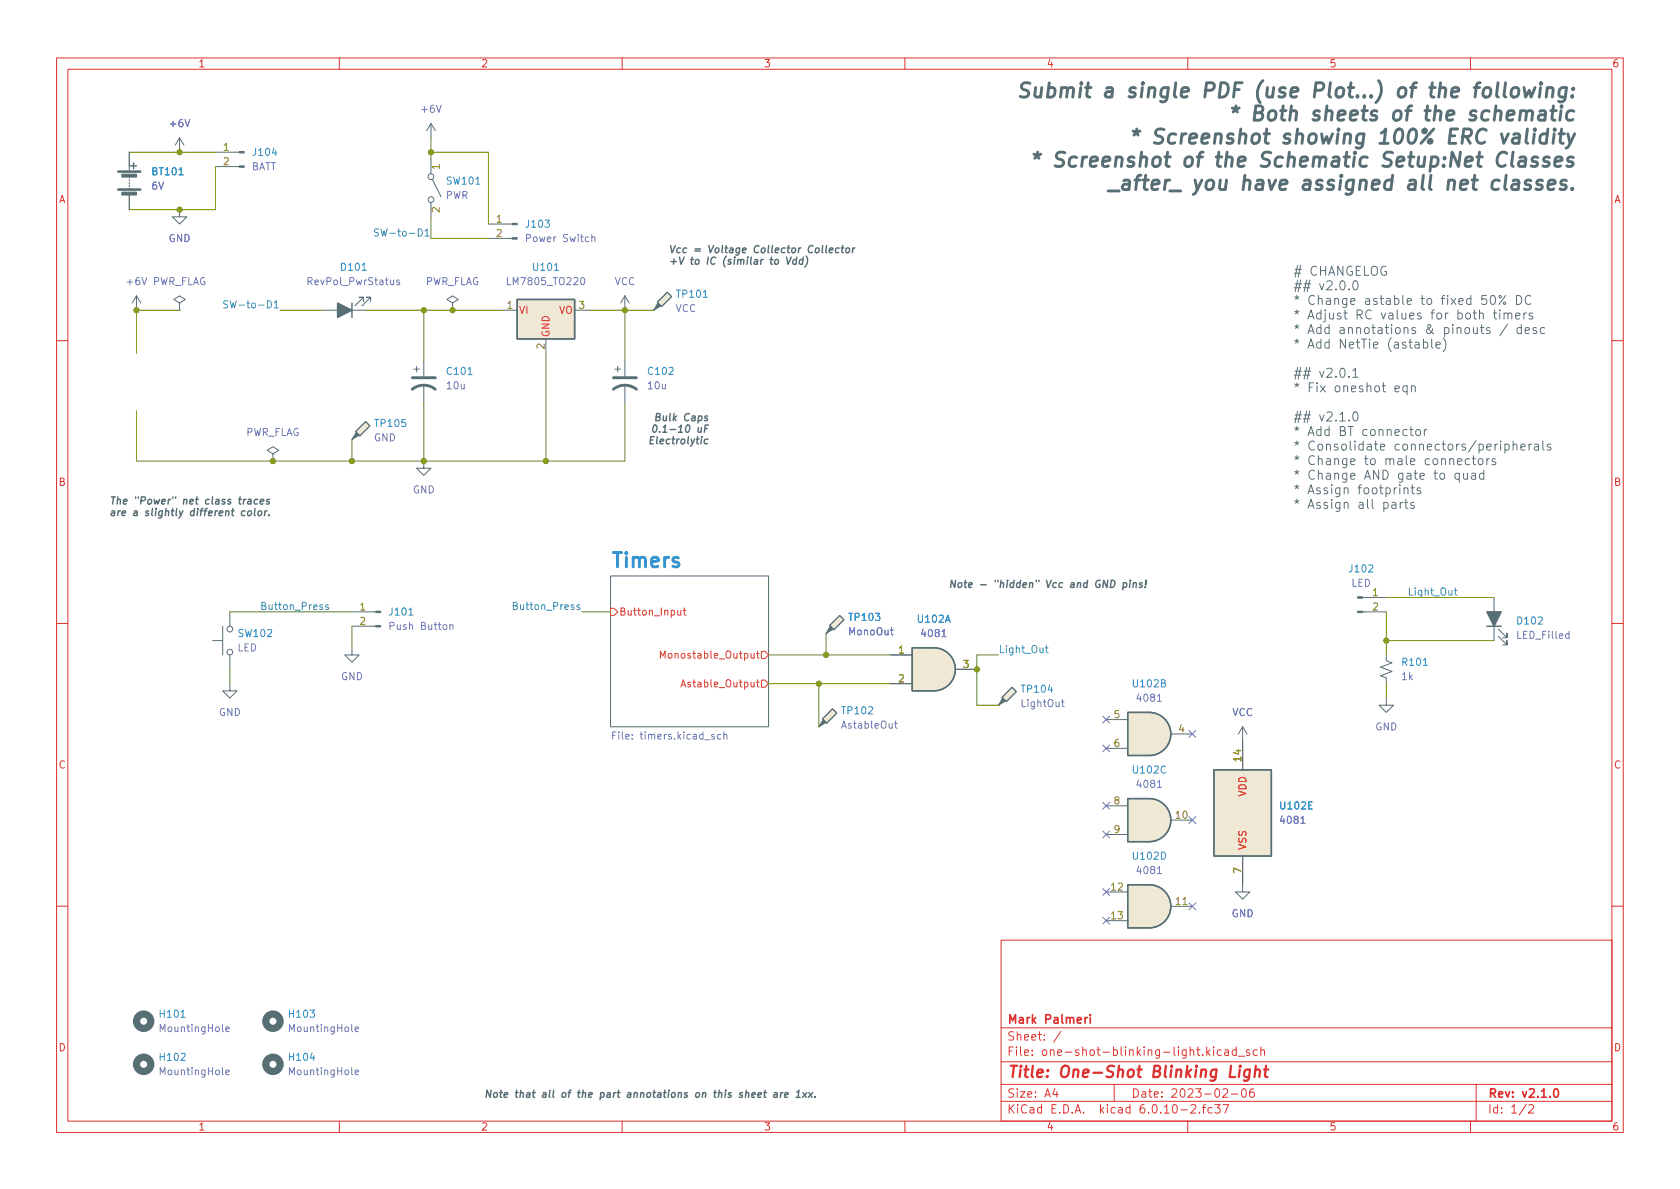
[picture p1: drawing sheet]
<svg xmlns="http://www.w3.org/2000/svg" width="297mm" height="210mm" viewBox="0 0 297 210" stroke-linecap="round" stroke-linejoin="round" font-family="sans-serif">
<g fill="none" stroke="#dc322f" stroke-width=".18">
<path d="M10 10.2h277v190.1h-277zM12 12.2h273v186.1h-273zM60 10.2v2M110 10.2v2M160 10.2v2M210 10.2v2M260 10.2v2M10 60.2h2M285 60.2h2M10 110.2h2M285 110.2h2M10 160.2h2"/>
<path d="M177 166.3h108v32h-108zM285 160.2h2M60 198.3v2M110 198.3v2M160 198.3v2M177 194.8h108M177 191.8h108M177 187.8h108M177 181.8h108M186.5 192.5l-.4 1h1M186.9 193v1M187.6 182.4l-1.3 1.9"/>
<path d="M197 191.8v3M208.8 196.3h1.1M210 198.3v2M210.6 195.5l.5-.2 .3 .2v.3l-.9 1h.9M212.1 196.7v.1M212.6 195.8h.5M213.1 195.3l-.3 .2v1.3M213.5 186.1l.4 .5M213.9 185.6l-.5 .6M214.3 195.9l-.4-.1-.3 .3v.4l.1 .3h.6M214.6 185.1v.2M214.6 185.6v1"/>
<path d="M214.8 195.3h.9l-.5 .6 .4 .1v.7l-.2 .1h-.4l-.2-.1M215.9 185.7l-.4-.1-.3 .3v.4l.2 .3h.5M216.2 192.7l.6-.2 .2 .2 .1 .3-1 1h1M216.2 195.3h1l-.6 1.5M216.6 185.7h.5l.1 .9M217.2 186l-.5 .1a.29 .29 0 0 0-.2 .2 .29 .29 0 0 0 .2 .3h.5M217.7 193.5h1.2M218.6 185.7l-.5-.1-.2 .3v.4l.1 .3h.6M218.6 185.1v1.5M218.9 186.8h1.2M219.7 192.6l.2-.1a.81 .81 0 0 1 .5 .7 .81 .81 0 0 1-.3 .8h-.1a.81 .81 0 0 1-.6-.6 .81 .81 0 0 1 .3-.8zM220.9 185.7l-.3-.1-.2 .2v.3l.5 .1v.4h-.5"/>
<path d="M221.6 192.5a.59 .59 0 0 0-.7 .7v.5l.2 .3h.4l.2-.1 .1-.5-.2-.2-.4-.1-.3 .3M222.3 185.7l-.4-.1-.3 .3v.4l.1 .3h.6M222.9 185.8l.2-.2 .4 .1 .1 .9M222.9 185.1v1.5M260 198.3v2M261 191.8v6.5M269.9 195.3l-1.3 1.9M270.3 195.5l.6-.2 .2 .2 .1 .3-1 1h1"/>
</g>
<path d="M191.8 179.9v1M192.3 179.9l-.3 .1-.2 .2M192.8 179.4v.2M192.8 179.9v1M274.9 192.6l.2-.1a.81 .81 0 0 1 .5 .7 .81 .81 0 0 1-.3 .8h-.1a.82 .82 0 0 1-.6-.6 .82 .82 0 0 1 .3-.8z" fill="none" stroke="#dc322f" stroke-width=".3"/>
<path d="M219.2 189.1l-.2 1.4M219.3 188.5l-.1 .1 .1 .1 .1-.1-.1-.1v.2M221 189.2a.66 .66 0 0 0-1 .3l-.1 .6 .2 .3 .2 .1 .6-.1M221 189.1l-.2 1.6a.6 .6 0 0 1-.9 .3M221.9 189.3a.49 .49 0 0 1 .9 .1l-.1 1.1M222 188.5l-.2 2M223.5 189.1h.8M223.9 188.5l-.3 1.7 .1 .2 .4 .1" fill="none" stroke="#dc322f" stroke-width=".4"/>
<path d="M107.9 101.8h28v26.7h-28z" fill="#fff" stroke="#fff" stroke-width=".18"/>
<g fill="none" stroke="#586e75" stroke-width=".18">
<path d="M22.9 26.9v3.3M22.9 31.2v.3M22.9 31.7v.3M22.9 32.3v.2M22.9 32.8v.2M22.9 33.3v.2M22.9 34.5v2.6M31.7 37.1v1.2h1.3l-1.3 1.3-1.2-1.3h1.2M31.7 24.4l-.7 1.2M31.7 24.4v2.5M31.7 24.4l.8 1.2M38.1 29.5h4.2"/>
<path d="M38.1 26.9h4.2M76.2 21.8v2.6M76.2 28.2v2.5M76.2 35.8v2.5M76.2 21.8l-.8 1.3M76.2 21.8l.8 1.3M76.5 31.7l1.5 3.1M86.4 39.6h4.2M24.1 52.3l-.7 1.3M24.1 52.3v2.6M24.1 52.3l.8 1.3M31.7 53.6l1.1-.6-1.1-.7-1 .7 1 .6v1.3"/>
<path d="M31.7 54.9h.1M57.1 54.9h7.7M64.3 53.3v-.7h-.8h.8l-1.6 1.5M65.5 53.3v-.7h-.7h.7l-1.5 1.5M80 53.6l1-.6-1-.7-1 .7 1 .6v1.3M80 54.9h.1M86.4 42.2h4.2M88.9 54.9h2.5M96.5 59.9v2.6M101.6 54.9h2.5M110.5 52.3v2.6M110.5 52.3l-.8 1.3"/>
<path d="M110.5 52.3l.8 1.3M115.6 54.9h.1M116.2 53.5l1.8-1.8 .7 .7-1.7 1.8zM238.5 51.1v.2M239.3 49.8l.4-.1a1 1 0 0 1 0 1.6 .86 .86 0 0 1-.4-1.5zM251.7 60v1.6M253.1 60v1.3l.3 .3M255.2 59.7a1.83 1.83 0 0 1 0 2.5M263.4 58l-.4-.1-.2 .3 .1 .2 .5 .1v.4h-.6M263.6 52.4l.3-.2a.86 .86 0 0 1 .4 1.5l-.3 .1a.86 .86 0 0 1-.4-1.4zM264 55.3h.6M264.3 54.8v1.4v.1l.3 .1"/>
<path d="M265.2 54.8v.2M265.2 55.3v1.1M265.9 55.5l.3-.2 .3 .1 .1 1M265.9 55.3v1.1M266.2 52.2l-1.2 1.6M266.5 57.3l-1.3 2.1M266.6 55.6l.2-.3 .4 .1 .1 1M268 55.9l.8-.2-.1-.3-.5-.1-.2 .3 .1 .7h.6M268.1 52.2a.81 .81 0 0 1 1 .8 .81 .81 0 0 1-1 .8zM269 58l-.5-.1-.3 .3v.5l.2 .2h.6M269 57.4v1.6M269.4 55.3v1.1"/>
<path d="M269.7 58.5l.7-.2v-.3l-.5-.1-.2 .3v.7h.7M269.9 55.3l-.3 .1-.2 .3M270.7 52.4a.64 .64 0 0 0-.8 0 .64 .64 0 0 0-.2 .8 .6 .6 0 0 0 .3 .6 .6 .6 0 0 0 .7-.1M271 55.4l-.4-.1-.2 .3v.2l.6 .2v.3h-.6M271.6 58l-.3-.1-.3 .3 .1 .2 .5 .1v.4h-.6M273.1 58l-.5-.1-.3 .3v.5l.2 .2h.6M62.2 77.7h.1M64.6 74.5l.8 .8-1.8 1.8-.7-.8zM73.2 65.3h1M73.7 64.8v1M74.9 63.7v2.8M74.9 68.1v3.3"/>
<path d="M108.7 65.3h1M109.2 64.8v1M110.5 63.7v2.8M110.5 68.1v3.3M238.5 66.6v.1M238.5 74.3v.1M239.2 65.6l.4-.5v1.6M239.2 66.7h.9M239.3 73l.3-.2a.86 .86 0 0 1 .4 1.5l-.3 .1a.86 .86 0 0 1-.4-1.4zM246.7 68.8l.7-.2-.1-.3-.4-.1-.2 .3v.7h.6M248.8 68.3l-.5-.1-.3 .3v.5l.2 .2h.6M248.8 76h-.5l-.3 .3v.4l.2 .2h.6"/>
<path d="M248.8 68.2v1.6M249.2 76h.7M249.5 75.4v1.4l.1 .1 .3 .1M249.6 68.4l.2-.2 .4 .1v1M249.6 68.2v1.1M250.5 76h.3l.4 .3v.4l-.4 .3-.3-.1-.2-.2v-.4zM251.7 60.6l.4-.1 .3 .3v.5l-.1 .2h-.6M251.8 76v1M252.3 76h-.3l-.2 .3M253.9 61l.8-.1-.1-.3-.5-.1-.2 .2 .1 .8h.6M266.1 78.6l.4-.1 .3 .3v.5l-.1 .2h-.6M266.1 78.5v1.6"/>
<path d="M267.5 78.7l.3-.2 .3 .1 .1 1M267.5 78v1.6M268.9 79.1l.8-.2-.1-.3-.5-.1-.2 .3 .1 .7h.6M270.4 78.5v1.1M270.8 78.5l-.3 .1-.1 .2M271.3 78.6h.7v1M272 78.9l-.5 .1a.31 .31 0 0 0-.2 .3 .31 .31 0 0 0 .2 .3l.5-.1M272.8 78v1.4l.2 .2M274.2 78.6l-.4-.1-.2 .3v.2l.6 .1v.4h-.6M48.3 80.3l1-.7-1-.6-1.1 .6 1.1 .7v1.2M48.3 81.5h.1M74.9 81.5v1.3h1.3l-1.3 1.3-1.2-1.3h1.2"/>
<path d="M246.1 88.9h.6l.1 1M246.8 89.2l-.5 .1a.31 .31 0 0 0-.3 .3 .31 .31 0 0 0 .3 .3l.5-.1M247.5 86.3v1M247.6 88.8v1.1M248 88.8l-.3 .1-.1 .2M248.3 86.4l.2-.1h.4v1M248.3 86.3v1M248.3 88.8h.6M248.6 88.3v1.4v.1l.3 .1M249.5 86.3h.6M249.7 85.7v1.4l.1 .1 .3 .1M250 88.9l-.4-.1-.2 .3 .1 .2 .5 .1v.4h-.6"/>
<path d="M251.2 86.3h-.4l-.3 .2 .1 .2 .6 .2v.3h-.7M257.7 81.6l.8-.1-.1-.3-.5-.1-.2 .2 .1 .8h.6M258 83.8l-.4-.1-.4 .3v.4l.2 .3h.6M258 83.7v1.6M258.8 83.7v1l.4 .1 .3-.2M259.5 83.7v1.1M259.8 81.2l-.4-.1-.3 .3v.5l.1 .2h.6M260.2 83.8h.6l.1 1M260.3 81.1h.6M260.5 80.6v1.3l.1 .2 .3 .1M260.9 84.1h-.5a.31 .31 0 0 0-.3 .3 .31 .31 0 0 0 .3 .4l.5-.1M261.4 81.3l.3-.2 .4 .2 .1 .6-.2 .2-.3 .1-.3-.2z"/>
<path d="M262.4 83.8l-.5-.1-.3 .3v.4l.1 .3h.7M262.4 83.2v1.6M262.9 81.1v1.1M263.3 81.1l-.3 .1-.1 .2M264.4 81.2l-.4-.1-.2 .2 .1 .3 .5 .1v.4h-.6M37.6 113.3h1.8M39.4 110.7v5.1M40.6 108.2v2.5M40.6 115.8v2.6M62.2 114.5v1.3h1.3l-1.3 1.3-1.2-1.3h1.2M62.2 110.7h4.2M62.2 108.2h4.2"/>
<path d="M107.9 101.8h28v26.7h-28zM146 112h.1M146.7 110.6l1.8-1.8 .7 .8-1.8 1.8zM157.5 115.8h3.8M168.9 118.4h3.8M240.9 108.2h4.2M240.9 105.7h4.2M245.1 115.8v1l1 .4-2 .8 2 .7-2 .8 1 .4v1M264.2 105.7v7.6M264.9 112.5l1.5 1.5v-.7v.7h-.7M264.9 111.2l1.5 1.6v-.8v.8h-.7M40.6 120.9v1.3h1.3l-1.3 1.2-1.2-1.2h1.2"/>
<path d="M144.8 128.5h.1M145.4 127.1l1.8-1.8 .8 .8-1.8 1.8zM157.5 120.9h3.8M176.5 124.7h.1M178.9 121.5l.8 .8-1.8 1.8-.7-.8zM195.6 127.2h3.8M195.6 132.3h3.8M207 129.8h3.8M219.7 128.5v7.6M219.7 128.5l-.8 1.3M219.7 128.5l.8 1.3M245.1 123.4v1.3h1.3l-1.3 1.3-1.3-1.3h1.3"/>
<path d="M195.6 142.5h3.8M195.6 147.6h3.8M195.6 157.7h3.8M207 145h3.8M219.7 151.4v6.3h1.3l-1.3 1.3-1.3-1.3h1.3M195.6 162.8h3.8M207 160.3h3.8"/>
<circle cx="76.2" cy="31.2" r=".51"/>
<circle cx="76.2" cy="35.3" r=".51"/>
<circle cx="265.3" cy="52.5" r=".22"/>
<circle cx="266" cy="53.6" r=".22"/>
<circle cx="40.6" cy="115.3" r=".51"/>
<circle cx="40.6" cy="111.2" r=".51"/>
</g>
<g fill="none" stroke="#cb4b16" stroke-width=".18">
<path d="M107.9 107.6h.7l.6 .6-.6 .6h-.7zM116.8 116.4v-1.3l.4 .9 .4-.9v1.3M119.8 107.9l.1 .8 .3 .1 .2-.1M120.4 107.9v.9M120.8 107.9h.5M121 107.5v1.1l.3 .2M133.7 115.5h.5M133.9 115.1v1.1l.3 .2M134.6 115.2h.7l.6 .6-.6 .7h-.7zM120.4 121.5l.4-1.3 .4 1.3M120.5 121.1h.6M133.7 120.6h.5"/>
<path d="M133.9 120.2v1.1l.3 .2M134.6 120.3h.7l.6 .6-.6 .6h-.7z"/>
</g>
<g fill="none" stroke="#6c71c4" stroke-width=".18">
<path d="M70.6 49.6l-.3-.1-.2 .2 .1 .2 .4 .1v.3h-.5M104.6 42l.2-.1h.3l.1 .8M104.6 41.5v1.2M79.5 110.6l.2-.1h.3l.1 .8M79.5 110.5v.8M108.3 130h.5M108.9 129.4h-.6v1.3M127.4 129.9h-.3l-.3 .2 .2 .5h.4M128 130l.2-.1h.3v.8M128 129.4v1.3M158.2 127.9h.4M158.3 127.5v1.1l.3 .2"/>
<path d="M187.7 124.1h.5M187.9 123.7v1.1l.3 .2M195 131.7l1.2 1.2M195 126.6l1.2 1.3M196.2 131.7l-1.2 1.2M196.2 126.6l-1.2 1.3M210.2 129.2l1.2 1.2M211.4 129.2l-1.2 1.2M195 141.9l1.2 1.2M195 147l1.2 1.2M195 157.1l1.2 1.2M196.2 141.9l-1.2 1.2"/>
<path d="M196.2 147l-1.2 1.2M196.2 157.1l-1.2 1.2M210.2 144.4l1.2 1.2M210.2 159.7l1.2 1.2M211.4 144.4l-1.2 1.2M211.4 159.7l-1.2 1.2M195 162.2l1.2 1.2M196.2 162.2l-1.2 1.2M39.9 189.6l.6-.1v-.2l-.4-.1-.2 .2 .1 .6h.5M39.9 182l.6-.1v-.3h-.4l-.2 .2 .1 .6h.5M62.8 182l.6-.1-.1-.3h-.3l-.2 .2 .1 .6h.4M62.8 189.6l.6-.1-.1-.2-.3-.1-.2 .2 .1 .6h.4"/>
</g>
<g fill="#eee8d5" stroke="#eee8d5" stroke-width=".18">
<path d="M214.6 136.1h10.2v15.3h-10.2z"/>
<path d="M64.6 74.5l.8 .8-1.8 1.8-.7-.8z"/>
<path d="M203.2 126a3.8 3.8 0 0 1 3.8 3.8 3.8 3.8 0 0 1-3.8 3.8z"/>
<path d="M199.4 126h3.8v7.6h-3.8z"/>
<path d="M203.2 141.2a3.8 3.8 0 0 1 3.8 3.8 3.8 3.8 0 0 1-3.8 3.8z"/>
<path d="M199.4 141.2h3.8v7.6h-3.8z"/>
<path d="M203.2 156.5a3.8 3.8 0 0 1 3.8 3.8 3.8 3.8 0 0 1-3.8 3.8z"/>
<path d="M199.4 156.5h3.8v7.6h-3.8z"/>
<path d="M146.7 110.6l1.8-1.8 .7 .8-1.8 1.8z"/>
<path d="M178.9 121.5l.8 .8-1.8 1.8-.7-.8z"/>
<path d="M165.1 114.5a3.8 3.8 0 0 1 3.8 3.9 3.8 3.8 0 0 1-3.8 3.8z"/>
<path d="M161.3 114.5h3.8v7.7h-3.8z"/>
<path d="M145.4 127.1l1.8-1.8 .8 .8-1.8 1.8z"/>
<path d="M116.2 53.5l1.8-1.8 .7 .7-1.7 1.8z"/>
<path d="M91.4 53h10.2v6.9h-10.2z"/>
</g>
<g fill="none" stroke="#586e75" stroke-width=".25">
<path d="M23.1 29.3h1M23.6 28.8v1M62.2 53.6v2.5M91.4 53h10.2v6.9h-10.2zM139.1 45.5l.2 1.2 .6-1.2M140.8 45.9h-.5l-.2 .6 .3 .2h.3M140.9 45.5l-.2 1.2M142 45.9h-.5l-.2 .6 .2 .2h.4M142 45.5l-.1 1.2M142.5 45.3a1.47 1.47 0 0 1-.2 1.9M146.6 44.3l.7-.2-.1-.2h-.5l-.1 .6 .2 .2 .3-.1M148.4 43.9l-.4-.1-.3 .3 .1 .5h.5"/>
<path d="M148.7 43.8h.5M149 43.4l-.2 1.1 .3 .2M149.6 44l.2-.2 .4 .2v.4l-.2 .2-.3 .1-.1-.1zM150.8 43.8l-.1 .9M151.2 43.8l-.4 .3M115 77.8h.4M115.6 75.3l.3-.1a.75 .75 0 0 1-.3 1.2l-.1-.1-.1-.3zM115.7 77.2h-.6l-.2 1.3h.6M116 73.7h.6l.1-.2v-.3l-.6-.1-.2 1.3 .7-.1 .1-.3-.3-.3M116.6 76.3v.1M117.2 76.4h.7M117.3 75.5l.4-.3-.2 1.2"/>
<path d="M19.7 87.9h.7M19.8 90.4h.4v.8M20.1 87.9l-.2 1.2M20.3 90.6l-.6 .2-.1 .2 .2 .2 .4-.1M20.8 88.4l.2-.1 .3 .1-.1 .7M20.9 87.9l-.2 1.2M20.9 90.3l-.1 .9M21.3 90.3l-.4 .3M21.6 90.8l.6-.2v-.2l-.4-.1-.2 .2v.6h.5M21.8 88.7l.7-.1-.1-.2-.3-.1-.2 .2-.1 .6h.5M23.8 90.4h.4v.8M24.3 90.6l-.6 .2-.1 .2 .2 .2 .4-.1"/>
<path d="M161.3 114.5h3.8a3.8 3.8 0 0 1 3.8 3.9 3.8 3.8 0 0 1-3.8 3.8h-3.8zM169 102.6l-.2 1.3-.6-1.3-.1 1.3M169.5 103.2l.2-.2 .3 .2v.4l-.1 .2-.3 .1-.2-.1zM170.5 103h.5M170.7 102.6l-.1 1.1 .3 .2M171.3 103.5l.6-.2v-.2h-.5l-.2 .6 .2 .2 .4-.1M262.9 110.7h2.5M199.4 126h3.8a3.8 3.8 0 0 1 3.8 3.8 3.8 3.8 0 0 1-3.8 3.8h-3.8zM214.6 136.1h10.2v15.3h-10.2zM199.4 141.2h3.8a3.8 3.8 0 0 1 3.8 3.8 3.8 3.8 0 0 1-3.8 3.8h-3.8zM199.4 156.5h3.8a3.8 3.8 0 0 1 3.8 3.8 3.8 3.8 0 0 1-3.8 3.8h-3.8zM86.8 192.8l-.1 1.3-.6-1.3-.2 1.3"/>
<path d="M87.4 193.3l.2-.1 .3 .1v.5l-.1 .2-.3 .1-.2-.2zM88.4 193.2h.4M88.6 192.8l-.2 1.1 .3 .2M89.1 193.6l.7-.1-.1-.2-.3-.1-.2 .2v.6h.4M91.1 193.2h.5M91.4 192.8l-.2 1.1 .3 .2M92 193.3l.2-.1 .3 .1v.8M92.1 192.8l-.2 1.3M93.2 193.3h.5l-.1 .8M93.7 193.5l-.4 .1-.2 .2 .1 .3 .4-.1M94.2 193.2h.4M94.4 192.8l-.1 1.1 .2 .2"/>
<path d="M96.5 193.5l-.5 .1-.1 .3 .1 .2 .5-.1"/>
</g>
<g fill="#586e75" stroke="#586e75" stroke-width=".18">
<path d="M63 76.4l.5 .6-1.3 .7z"/>
<path d="M66.4 110.6h.9v.3h-.9z"/>
<path d="M66.4 108.1h.9v.2h-.9z"/>
<path d="M42.3 29.3h.9v.3h-.9z"/>
<path d="M42.3 26.8h.9v.2h-.9z"/>
<path d="M146.8 110.7l.5 .5-1.3 .8z"/>
<path d="M177.3 123.4l.5 .5-1.3 .8z"/>
<path d="M145.5 127.2l.5 .6-1.2 .7z"/>
<path d="M20.8 33.4h4.1v.2h-4.1z"/>
<path d="M20.8 30.2h4.1v.3h-4.1z"/>
<path d="M21.5 34h2.6v.5h-2.6z"/>
<path d="M21.5 30.8h2.6v.5h-2.6z"/>
<path d="M116.3 53.6l.5 .5-1.2 .8z"/>
<path d="M90.6 42h.8v.3h-.8z"/>
<path d="M90.6 39.5h.8v.2h-.8z"/>
<path d="M240 108.1h.9v.2h-.9z"/>
<path d="M240 105.5h.9v.3h-.9z"/>
</g>
<g fill="#586e75" stroke="#586e75" stroke-width=".25">
<path d="M262.9 108.2h2.5l-1.2 2.5z"/>
<path d="M59.7 53.6l2.5 1.3-2.5 1.2z"/>
</g>
<g fill="none" stroke="#586e75" stroke-width="1.3">
<circle cx="25.4" cy="188.2" r="1.27"/>
<circle cx="25.4" cy="180.6" r="1.27"/>
<circle cx="48.3" cy="188.2" r="1.27"/>
<circle cx="48.3" cy="180.6" r="1.27"/>
</g>
<g fill="none" stroke="#586e75" stroke-width=".51">
<path d="M182.1 14.8a1.08 1.08 0 0 0-1.3 .1 .57 .57 0 0 0 .2 .9l.5 .2a.62 .62 0 0 1 .4 .6 .62 .62 0 0 1-.6 .6l-.9-.2M183.1 15.5l-.2 1.3 .1 .2a.72 .72 0 0 0 1-.1M184.2 15.5l-.2 1.7M185.4 15.6l.3-.1 .7 .1 .2 .4-.1 .7a.83 .83 0 0 1-1.3 .3M185.5 14.6l-.3 2.6M187.7 15.7a.63 .63 0 0 1 1.1 .1l-.2 1.4M187.7 15.5l-.2 1.7M188.8 15.8a.64 .64 0 0 1 .9-.2l.1 .2-.1 1.4M191.1 15.5l-.2 1.7M191.2 14.6l-.1 .2 .1 .1 .1-.1-.1-.2v.3M191.9 15.5h1M192.4 14.6l-.3 2.2 .1 .2 .5 .2"/>
<path d="M195.7 15.6l.2-.1 .7 .1 .1 .2-.1 1.4M196.7 16.1l-.9 .1a.51 .51 0 0 0-.4 .4 .51 .51 0 0 0 .3 .6l.9-.2M217.9 19.1l.6 .2 .6-.2M218 19.8l.5-.5 .3 .5M218.5 18.7v.6M221.9 19.9h.8a.63 .63 0 0 0 .6-.5 .63 .63 0 0 0-.4-.7h-.9l-.3 2.6h1a.68 .68 0 0 0 .6-.7 .68 .68 0 0 0-.6-.7M224.4 19.8a.66 .66 0 0 1 .7-.3 .66 .66 0 0 1 .5 .6l-.1 .7a.69 .69 0 0 1-.6 .5 .69 .69 0 0 1-.7-.5zM226.4 19.6h1M226.9 18.7l-.3 2.2 .1 .2 .5 .2M182.8 27.3l.6 .2 .6-.2M183 28l.4-.5 .3 .5M183.5 26.9l-.1 .6"/>
<path d="M188.3 27a1.08 1.08 0 0 0-1.4 .1 .57 .57 0 0 0 .3 1l.4 .1a.62 .62 0 0 1 .5 .7 .62 .62 0 0 1-.6 .5l-1-.1M190.4 27.9a.84 .84 0 0 0-1.3 .3l-.1 .8 .2 .3 .2 .1 .8-.1M191.5 27.7l-.3 1.7M192.2 27.7a.75 .75 0 0 0-.8 .5M192.8 28.6l1.2-.2v-.5l-.7-.2-.4 .4-.2 1 .1 .2 .3 .1 .7-.1M195 28.6l1.2-.2v-.5l-.8-.2-.4 .4-.1 1 .1 .2 .2 .1 .8-.1M195.9 33.8h2M198.7 32l.3-.2 .7 .2 .1 .2-.2 1.3M199.7 32.4l-.8 .2a.51 .51 0 0 0-.5 .4 .51 .51 0 0 0 .3 .5l.9-.1M200.3 23.2l.6 .2 .7-.2M200.5 23.9l.4-.5 .3 .5M200.7 31.8h.9"/>
<path d="M201 22.8l-.1 .6M201.7 31l-.5 .1-.1 .3-.3 2.1M202.1 31.8h1M202.6 31l-.3 2.2 .1 .2 .5 .1M203.7 32.7l1.2-.3v-.4l-.7-.2-.5 .4-.1 1 .1 .2 .2 .1 .8-.1M205.8 22.9a1.08 1.08 0 0 0-1.3 .2 .57 .57 0 0 0 .2 .9l.5 .1a.62 .62 0 0 1 .4 .7 .62 .62 0 0 1-.6 .5l-.9-.1M206.1 31.8l-.2 1.7M206.8 31.8a.75 .75 0 0 0-.8 .5M206.8 33.8h2M207.9 23.8a.84 .84 0 0 0-1.3 .3l-.1 .8 .2 .3 .3 .1 .7-.1M209 23.7l-.2 1.6M209.7 23.7a.75 .75 0 0 0-.8 .4"/>
<path d="M72.9 68.8a3.3 3.3 0 0 1 4.1 0M72.9 66.8h4.1M108.5 68.8a3.3 3.3 0 0 1 4 0M108.5 66.8h4"/>
</g>
<path d="M40.3 53.2h-.5l-.2 .1v.4l.5 .2 .2 .3-.3 .2h-.5M40.7 53.2l.3 1.2 .2-.9 .3 .9 .3-1.2M66.9 40.5h-.5l-.1 .1v.4l.5 .2 .1 .3-.2 .2h-.5M67.4 40.5l.3 1.2 .2-.9 .2 .9 .3-1.2M46.3 107.1h.6l.1-.2-.1-.3-.6-.1v1.3h.5l.2-.1v-.3l-.3-.3M58 107l-.3-.1-.1 .2v.2l.4 .1v.3h-.4M90.8 107.1h.5l.1-.2v-.3l-.6-.1v1.3h.4l.2-.1 .1-.3-.3-.3M102.5 107l-.3-.1-.2 .2 .1 .2 .4 .1v.3h-.5M184.8 114.6h.5M185 114.1v1.1l.3 .2" fill="none" stroke="#2aa198" stroke-width=".18"/>
<g fill="none" stroke="#859900" stroke-width=".18">
<path d="M22.9 26.9h15.2M38.1 29.5v7.6h-15.2M76.2 26.9h10.2v12.7M76.2 24.4v3.8M76.2 38.3v3.9h10.2M31.7 54.9h-7.6v7.6M49.5 54.9h7.6M64.8 54.9h24.1M74.9 54.9v8.8M104.1 54.9h11.5M110.5 54.9v8.8M62.2 77.7v3.8"/>
<path d="M74.9 71.4v10.1M96.5 62.5v19M110.5 71.4v10.1h-86.4v-8.9M40.6 108.2h21.6M40.6 118.4v2.5M62.2 110.7v3.8M102.9 108.2h5M135.9 115.8h21.6M146 112v3.8M176.5 115.8h-3.8v8.9h3.8M245.1 105.7h19.1M245.1 108.2v7.6"/>
<path d="M245.1 113.3h19.1M135.9 120.9h21.6M144.8 120.9v7.6M245.1 120.9v2.5"/>
</g>
<g fill="#859900" stroke="#859900" stroke-width=".18">
<circle cx="146" cy="115.8" r=".46"/>
<circle cx="172.7" cy="118.4" r=".46"/>
<circle cx="144.8" cy="120.9" r=".46"/>
<circle cx="62.2" cy="81.5" r=".46"/>
<circle cx="48.3" cy="81.5" r=".46"/>
<circle cx="31.7" cy="37.1" r=".46"/>
<circle cx="24.1" cy="54.9" r=".46"/>
<circle cx="80" cy="54.9" r=".46"/>
<circle cx="76.2" cy="26.9" r=".46"/>
<circle cx="31.7" cy="26.9" r=".46"/>
<circle cx="74.9" cy="54.9" r=".46"/>
<circle cx="74.9" cy="81.5" r=".46"/>
<circle cx="96.5" cy="81.5" r=".46"/>
<circle cx="110.5" cy="54.9" r=".46"/>
<circle cx="245.1" cy="113.3" r=".46"/>
</g>
<g font-size="3.5" fill="#586e75">
<text x="196.8" y="17.3">Submit a single PDF (use Plot...) of the following:</text>
<text x="227.9" y="21.4">* Both sheets of the schematic</text>
<text x="196.4" y="29.6">* Screenshot of the Schematic Setup:Net Classes</text>
<text x="210.8" y="25.5">* Screenshot showing 100% ERC validity</text>
<text x="209.2" y="33.6">_after_ you have assigned all net classes.</text>
</g>
<text font-size="3.5" fill="#268bd2" x="108.6" y="100.4">Timers</text>
<text font-size="2.8" fill="#dc322f" x="178" y="190.6">Title: One-Shot Blinking Light</text>
<g font-size="2.2" fill="#586e75">
<text x="228.6" y="48.8"># CHANGELOG</text>
<text x="228.6" y="51.3">## v2.0.0</text>
<text x="228.6" y="53.9">* Change astable to fixed 50% DC</text>
<text x="228.6" y="56.5">* Adjust RC values for both timers</text>
<text x="228.6" y="59.1">* Add annotations &amp; pinouts / desc</text>
<text x="228.6" y="61.6">* Add NetTie (astable)</text>
<text x="228.6" y="66.8">## v2.0.1</text>
<text x="228.6" y="69.4">* Fix oneshot eqn</text>
<text x="228.6" y="74.5">## v2.1.0</text>
<text x="228.6" y="77.1">* Add BT connector</text>
<text x="228.6" y="79.7">* Consolidate connectors/peripherals</text>
<text x="228.6" y="82.3">* Change to male connectors</text>
<text x="228.6" y="84.8">* Change AND gate to quad</text>
<text x="228.6" y="87.4">* Assign footprints</text>
<text x="228.6" y="90">* Assign all parts</text>
</g>
<g font-size="2.1" fill="#dc322f">
<text x="178" y="184">Sheet: /</text>
<text x="178" y="181">Mark Palmeri</text>
<text x="178" y="186.7">File: one-shot-blinking-light.kicad_sch</text>
<text x="178" y="196.9">KiCad E.D.A. kicad 6.0.10-2.fc37</text>
<text x="178" y="194.1">Size: A4</text>
<text x="200" y="194.1">Date: 2023-02-06</text>
<text x="263" y="194.1">Rev: v2.1.0</text>
<text x="263" y="196.9">Id: 1/2</text>
</g>
<g font-size="1.8" fill="#dc322f">
<text x="35" y="11.9">1</text>
<text x="85" y="11.9">2</text>
<text x="135" y="11.9">3</text>
<text x="185" y="11.9">4</text>
<text x="235" y="11.9">5</text>
<text x="285" y="11.9">6</text>
<text x="10.3" y="35.9">A</text>
<text x="285.3" y="35.9">A</text>
<text x="10.3" y="85.9">B</text>
<text x="285.3" y="85.9">B</text>
<text x="10.3" y="135.9">C</text>
<text x="285.3" y="135.9">C</text>
<text x="10.3" y="185.9">D</text>
<text x="285.3" y="185.9">D</text>
<text x="35" y="199.9">1</text>
<text x="85" y="199.9">2</text>
<text x="135" y="199.9">3</text>
<text x="185" y="199.9">4</text>
<text x="235" y="199.9">5</text>
<text x="285" y="199.9">6</text>
</g>
<g font-size="1.8" fill="#6c71c4">
<text x="30.2" y="22.5">+6V</text>
<text x="74.6" y="19.9">+6V</text>
<text x="26.8" y="33.5">6V</text>
<text x="44.3" y="30.1">BATT</text>
<text x="78.8" y="35.2">PWR</text>
<text x="29.8" y="42.8">GND</text>
<text x="93.4" y="42.8">Power Switch</text>
<text x="22.5" y="50.4">+6V PWR_FLAG</text>
<text x="54.7" y="50.4">RevPol_PwrStatus</text>
<text x="75" y="50.4">PWR_FLAG</text>
<text x="90.1" y="50.4">LM7805_TO220</text>
<text x="108.6" y="50.4">VCC</text>
<text x="119.4" y="55.2">VCC</text>
<text x="79.1" y="68.8">10u</text>
<text x="114.6" y="68.8">10u</text>
<text x="43.3" y="77.1">PWR_FLAG</text>
<text x="66.1" y="78">GND</text>
<text x="73" y="87.2">GND</text>
<text x="238.9" y="103.8">LED</text>
<text x="69.3" y="111.4">Push Button</text>
<text x="150.1" y="112.3">MonoOut</text>
<text x="163.1" y="112.6">4081</text>
<text x="268.3" y="113">LED_Filled</text>
<text x="41.9" y="115.2">LED</text>
<text x="60.3" y="120.3">GND</text>
<text x="180.7" y="125">LightOut</text>
<text x="201.2" y="124.1">4081</text>
<text x="247.9" y="120.3">1k</text>
<text x="38.7" y="126.6">GND</text>
<text x="109.2" y="130.8">File: timers.kicad_sch</text>
<text x="149" y="128.8">AstableOut</text>
<text x="217.8" y="126.6">VCC</text>
<text x="243.1" y="129.2">GND</text>
<text x="201.2" y="139.3">4081</text>
<text x="226.6" y="145.7">4081</text>
<text x="201.2" y="154.6">4081</text>
<text x="217.7" y="162.2">GND</text>
<text x="28.5" y="182.5">MountingHole</text>
<text x="51.4" y="182.5">MountingHole</text>
<text x="28.5" y="190.1">MountingHole</text>
<text x="51.4" y="190.1">MountingHole</text>
</g>
<g font-size="1.8" fill="#b58900">
<text x="39.5" y="26.7">1</text>
<text x="39.5" y="29.2">2</text>
<text x="77.7" y="30" transform="rotate(-90 77.7 30)">1</text>
<text x="77.7" y="37.6" transform="rotate(-90 77.7 37.6)">2</text>
<text x="87.8" y="39.4">1</text>
<text x="87.8" y="41.9">2</text>
<text x="89.7" y="54.6">1</text>
<text x="102.4" y="54.6">3</text>
<text x="96.3" y="61.7" transform="rotate(-90 96.3 61.7)">2</text>
<text x="63.6" y="107.9">1</text>
<text x="242.7" y="105.4">1</text>
<text x="242.7" y="107.9">2</text>
<text x="63.6" y="110.5">2</text>
<text x="158.9" y="115.6">1</text>
<text x="170.3" y="118.1">3</text>
<text x="158.9" y="120.6">2</text>
<text x="197" y="127">5</text>
<text x="208.4" y="129.5">4</text>
<text x="197" y="132.1">6</text>
<text x="219.5" y="134.6" transform="rotate(-90 219.5 134.6)">14</text>
<text x="197" y="142.2">8</text>
<text x="197" y="147.3">9</text>
<text x="207.9" y="144.8">10</text>
<text x="219.5" y="154.4" transform="rotate(-90 219.5 154.4)">7</text>
<text x="196.5" y="157.5">12</text>
<text x="207.9" y="160">11</text>
<text x="196.5" y="162.6">13</text>
</g>
<g font-size="1.8" fill="#268bd2">
<text x="44.9" y="27.6">J104</text>
<text x="27" y="31">BT101</text>
<text x="79.1" y="32.6">SW101</text>
<text x="93.1" y="40.3">J103</text>
<text x="60.4" y="47.9">D101</text>
<text x="94.4" y="47.9">U101</text>
<text x="119.8" y="52.6">TP101</text>
<text x="79.2" y="66.3">C101</text>
<text x="114.7" y="66.3">C102</text>
<text x="66.4" y="75.5">TP105</text>
<text x="238.7" y="101.2">J102</text>
<text x="42.2" y="112.6">SW102</text>
<text x="69" y="108.8">J101</text>
<text x="150.3" y="109.8">TP103</text>
<text x="162.3" y="110.1">U102A</text>
<text x="268.4" y="110.4">D102</text>
<text x="248.1" y="117.7">R101</text>
<text x="180.7" y="122.5">TP104</text>
<text x="200.4" y="121.5">U102B</text>
<text x="149" y="126.3">TP102</text>
<text x="200.4" y="136.8">U102C</text>
<text x="226.5" y="143.1">U102E</text>
<text x="200.4" y="152">U102D</text>
<text x="28.4" y="180">H101</text>
<text x="51.2" y="180">H103</text>
<text x="28.4" y="187.6">H102</text>
<text x="51.2" y="187.6">H104</text>
</g>
<g font-size="1.8" fill="#2aa198">
<text x="68.2" y="41.8">SW-to-D1</text>
<text x="41.6" y="54.5">SW-to-D1</text>
<text x="46.9" y="107.8">Button_Press</text>
<text x="91.4" y="107.8">Button_Press</text>
<text x="249.5" y="105.3">Light_Out</text>
<text x="176.5" y="115.5">Light_Out</text>
</g>
<g font-size="1.8" fill="#586e75">
<text x="118.1" y="44.7">Vcc = Voltage Collector Collector</text>
<text x="118.1" y="46.8">+V to IC (similar to Vdd)</text>
<text x="117.1" y="74.5">Bulk Caps</text>
<text x="118.1" y="76.5">0.1-10 uF</text>
<text x="116.2" y="78.5">Electrolytic</text>
<text x="23.9" y="89.2">The &quot;Power&quot; net class traces</text>
<text x="24.6" y="91.2">are a slightly different color.</text>
<text x="173.8" y="103.9">Note - &quot;hidden&quot; Vcc and GND pins!</text>
<text x="96.5" y="194.1">Note that all of the part annotations on this sheet are 1xx.</text>
</g>
<g font-size="1.8" fill="#cb4b16">
<text x="91.7" y="55.5">VI</text>
<text x="97.2" y="59.7" transform="rotate(-90 97.2 59.7)">GND</text>
<text x="98.8" y="55.5">VO</text>
<text x="109.4" y="108.8">Button_Input</text>
<text x="117.8" y="116.5">Monostable_Output</text>
<text x="121.3" y="121.5">Astable_Output</text>
<text x="220.3" y="140.9" transform="rotate(-90 220.3 140.9)">VDD</text>
<text x="220.3" y="150.4" transform="rotate(-90 220.3 150.4)">VSS</text>
</g>
</svg>
